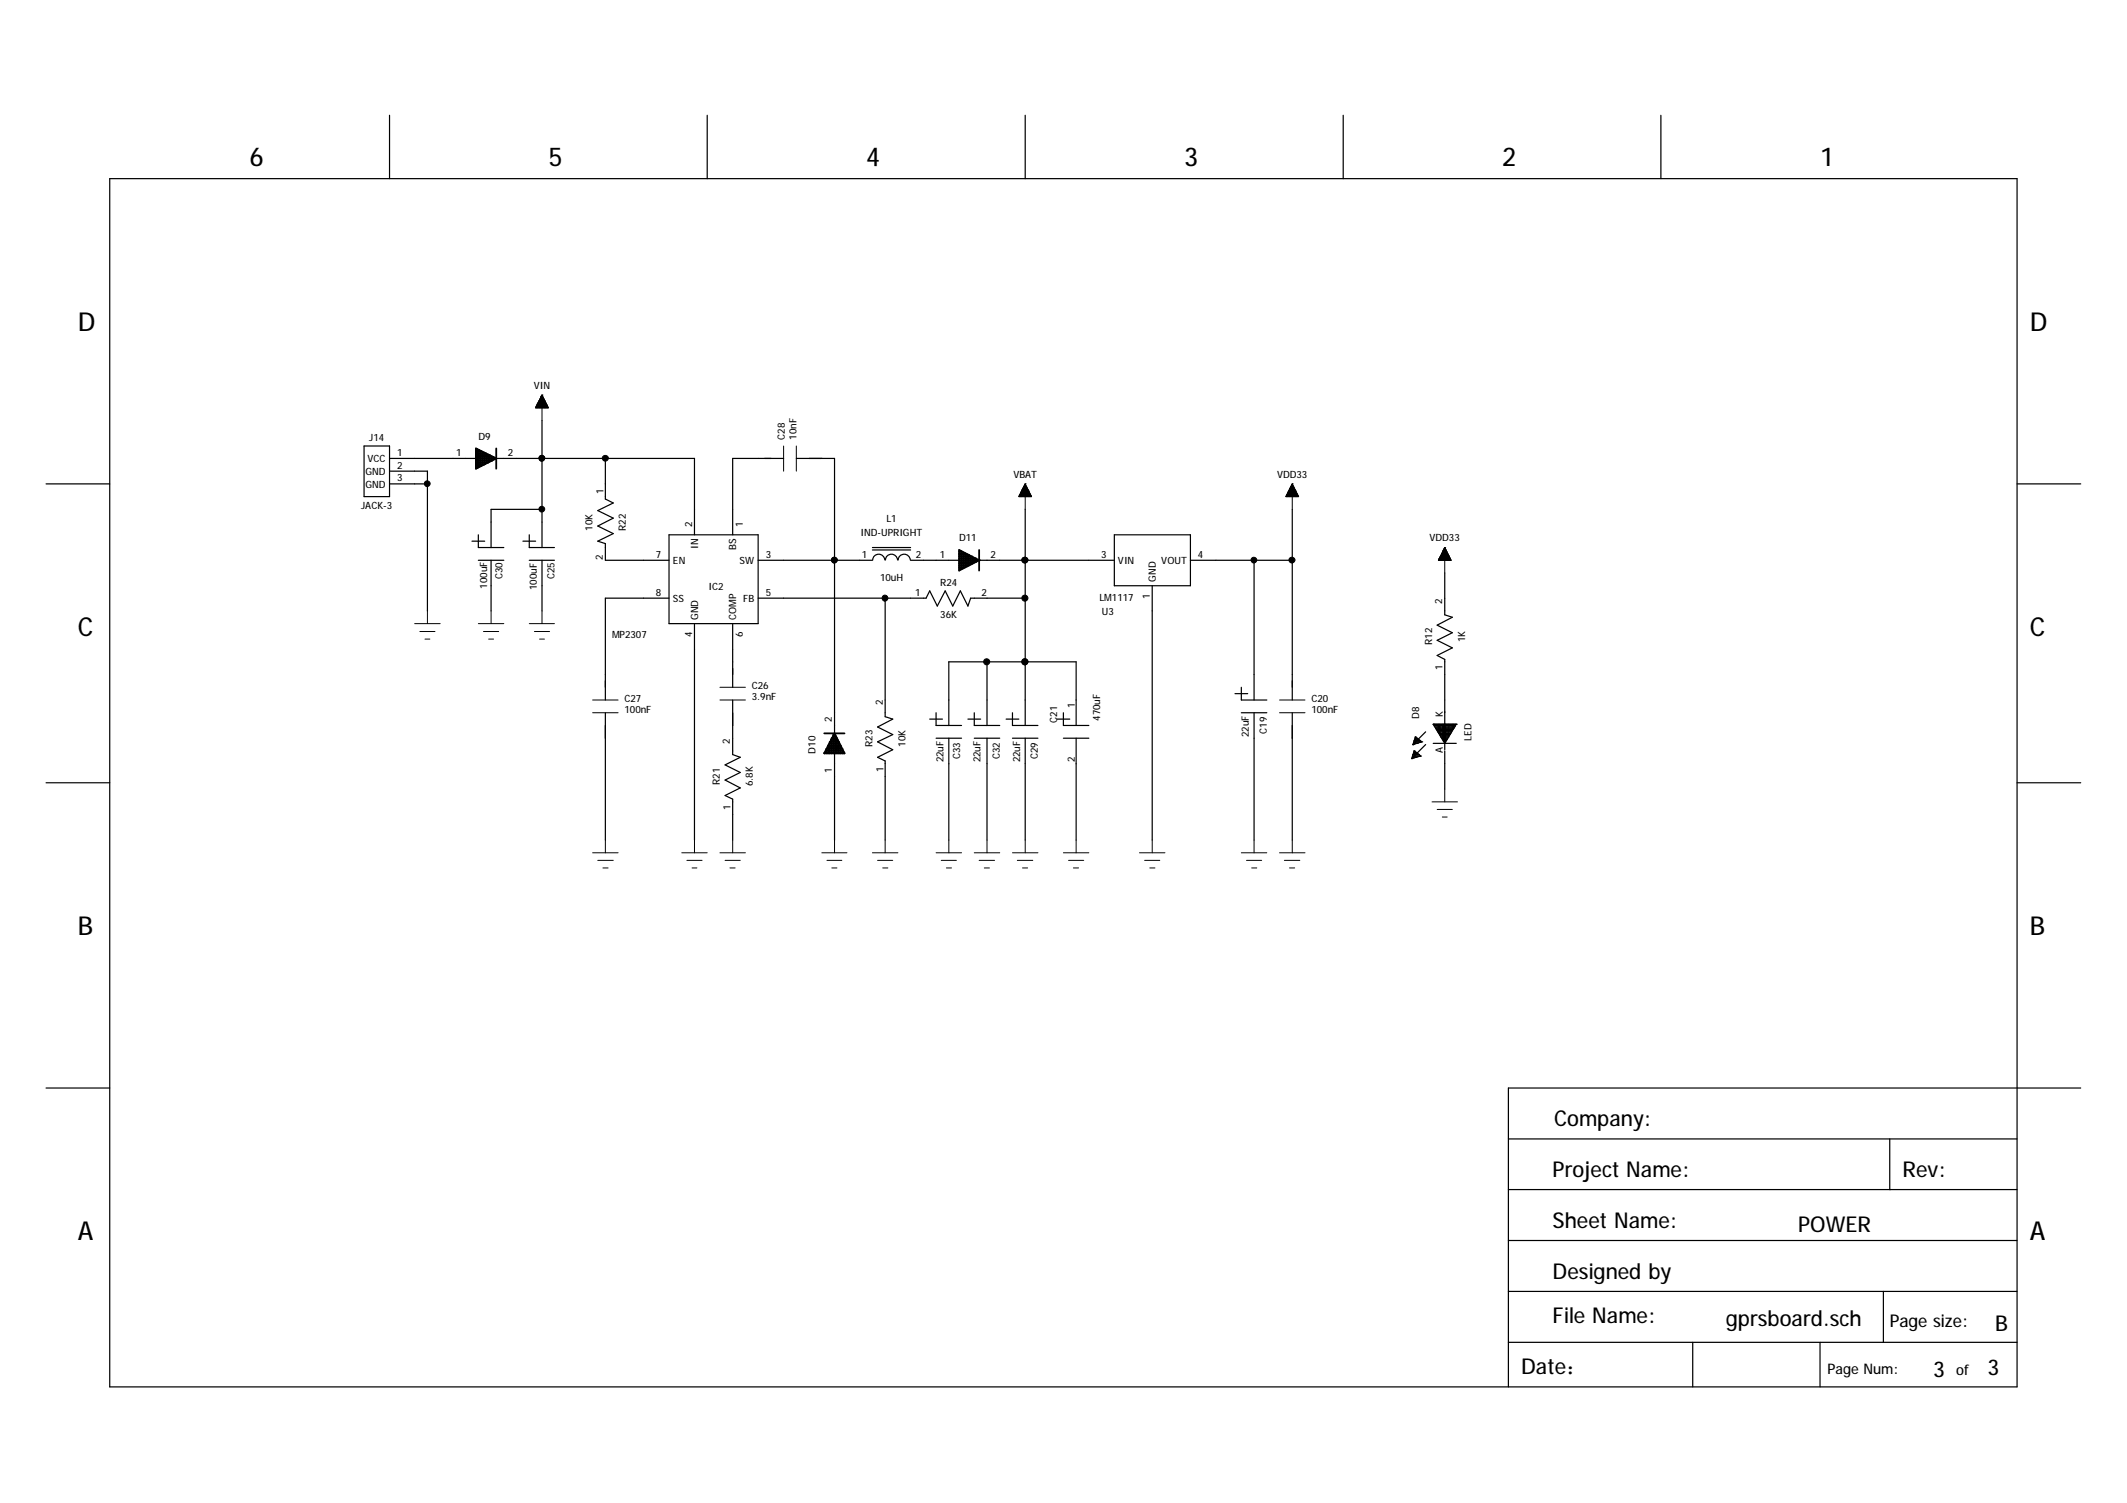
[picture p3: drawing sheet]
<svg xmlns="http://www.w3.org/2000/svg" width="297mm" height="210mm" viewBox="0 0 297 210" stroke-linecap="round" stroke-linejoin="round" font-family="sans-serif">
<g fill="none" stroke="#000" stroke-width=".17">
<path d="M54.4 16.1v8.8M98.8 16.1v8.8M143.2 16.1v8.8M187.6 16.1v8.8M231.9 16.1v8.8M15.3 24.9h266.4v168.8h-266.4zM75.7 58.7v17.8M6.4 67.6h8.9M50.8 62.3h3.6v7.1h-3.6zM54.4 67.6h5.3M54.4 64h12.1M54.4 65.8h5.3v19.5"/>
<path d="M65.9 75.6h1.8M66.8 74.7v1.8h3.6M66.8 78.2h3.6M68.6 78.2v7.1M69.3 64h27.7v10.7M73 75.6h1.8M73.9 74.7v1.8h3.5M73.9 78.2h3.5M75.7 64h.1M75.7 78.2v7.1M75.7 71.1h-7.1v5.4M84.5 64v5.7l1.1 .5-2.1 1.1 2.1 1.1-2.1 1.1 2.1 1-2.1 1.1 1 .3v2.3h8.9"/>
<path d="M93.4 74.7h12.5v12.4h-12.5zM105.9 78.2h15.9M109.4 64h-7.1v10.7M111.2 64h5.3v38.4M116.5 78.2h.1M121.8 76.5h5.4M121.8 76.8h5.4M121.9 78.2a.85 .85 0 0 1 .8-.8 .85 .85 0 0 1 .9 .8M123.7 78.2a.85 .85 0 0 1 .8-.8 .85 .85 0 0 1 .8 .8M125.4 78.2a.85 .85 0 0 1 .9-.8 .85 .85 0 0 1 .8 .8M127.2 78.2h6.7M136.7 78.2h18.9"/>
<path d="M143.2 78.2h.1M143.2 71.1v30.2M155.6 74.7h10.6v7.1h-10.6zM166.2 78.2h14.3M175.1 78.2v19.6M180.5 71.1v26.7M281.7 67.6h8.9M84.5 99.5v17.8M93.4 83.5h-8.9v14.3M97 87.1v30.2M102.3 87.1v8.9M102.3 97.8v7.6l1.1 .4-2.1 1 2.1 1.1-2.1 1 2.1 1.1-2.1 1.1 1 .5v5.7"/>
<path d="M105.9 83.5h23.4l.5-1 1.1 2.1 1.1-2.1 1.1 2.1 1-2.1 1.1 2.1 .4-1.1h7.6M123.6 83.5v16.6l1.1 .3-2.1 1.1 2.1 1.1-2.1 1 2.1 1.1-2.1 1.1 1 .5v11M130.7 99.5v1.8h3.6M136.1 99.5v1.8h3.5M137.8 92.4v8.9M141.4 99.5v1.8h3.5M143.2 92.4h.1M148.5 99.5v1.8h3.6M160.9 81.8v35.5M172.5 96.9h1.7M173.4 96v1.8h3.5M173.4 99.5h3.5"/>
<path d="M175.1 99.5v17.8M180.5 99.5v17.8M201.8 80v5.9l1 .3-2.1 1.1 2.1 1.1-2.1 1 2.1 1.1-2.1 1 1.1 .6v12.6M6.4 109.3h8.9M116.5 105.2v12.1M129.8 100.4h1.8M130.7 103.1h3.6M132.5 101.3v-8.9h17.8v8.9M132.5 103.1v14.2M135.2 100.4h1.7M136.1 103.1h3.5M137.8 103.1v14.2"/>
<path d="M140.5 100.4h1.8M141.4 103.1h3.5M143.2 103.1v14.2M147.6 100.4h1.8M148.5 103.1h3.6M150.3 103.1v14.2M197.1 105.9h.1M197.2 105.8h.7M197.3 105.6h1.1M197.3 104h.1M197.4 103.8h.6M197.4 105.2h.6"/>
<path d="M197.5 104.9h.1M197.5 103.6h1M197.5 104.9v.9M197.5 104.9l-.4 1M197.5 104.9l.7 .5M197.5 105h.2M197.6 103.3h.6M197.7 102.9h.1M197.7 103.1h.2M197.7 102.9l-.4 1.1M197.7 102.9l.7 .5M197.7 102.9v1"/>
<path d="M197.7 105v.8M197.9 103.1v.7M197.9 105.2v.5M198 103.2v.6M198 105.3v.3M198.2 103.3v.4M198.2 105.4v.2M198.2 105.4l.2 .2M198.2 105.4h-.9v.5M198.4 105.6h.1M198.4 103.4h-.9v.5M198.4 103.4l.1 .2"/>
<path d="M198.4 103.4v.3M198.4 105.6l-1.3 .3M198.5 103.6h.1M198.5 103.6l-1.2 .4M199.1 102.2l-1.8 1.8M199.1 104l-1.8 1.8M200.2 101.1h.1M200.2 103.8h3.2M200.2 101.1h3.2M200.2 101.1l1.6 2.7M200.3 101.3h2.9M200.3 101.1v.3"/>
<path d="M200.4 101.5h2.8M200.5 101.7h2.6M200.5 101.1v.6M200.6 101.9h2.3M200.7 101.1v.9h2.1v-.9M200.8 102.2h1.9M200.9 101.1v1.2M200.9 102.4h1.7M201 102.6h1.5M201 101.1v1.5M201.1 102.8h1.3M201.2 101.1v1.8h1.1v-1.8"/>
<path d="M201.3 103.1h.9M201.4 101.1v2.1M201.5 103.3h.6M201.5 103.4h.5M201.6 101.1v2.4M201.7 103.6h.1M201.8 103.8h.1M201.8 104.9v5.3M201.9 101.1v2.4M202.1 101.1v2.1M202.5 101.1v1.5M202.6 101.1v1.2"/>
<path d="M203 101.1v.6M203.2 101.1v.3M203.4 101.1h.1M203.4 101.1l-1.6 2.7M281.7 109.3h8.9M6.4 151.9h8.9M210.7 159.1h71M263.9 159.1v7M281.7 151.9h-71v41.8M281.7 151.9h8.9M210.7 173.2h71M210.7 166.1h71"/>
<path d="M263.9 166.1h.1M210.7 187.5h71M210.7 180.4h71M236.4 187.5v6.2M254.2 187.5v6.2M263 180.4v7.1"/>
</g>
<g fill="none" stroke="#000" stroke-width=".25">
<path d="M66.5 62.6l2.8 1.4-2.8 1.5zM66.5 65.3h.2M66.5 65.1h.7M66.5 64.8h1.2M66.5 64.6h1.7M66.5 64.3h2.2M66.5 64.1h2.7M66.5 63.8h2.4M66.5 63.6h1.9M66.5 63.3h1.4v1.4M66.5 63.1h.9M66.5 62.8h.4v2.4"/>
<path d="M66.6 62.7v2.6M67.1 63v2.1M67.4 63.1v1.9M67.6 63.2v1.7M68.2 63.5v1.1M68.4 63.6v.8M68.7 63.7v.7M68.9 63.9v.3M69.1 64v.1M69.3 62.6v2.9M133.9 76.8l2.8 1.4-2.8 1.5zM133.9 77h.4v2.5h-.4"/>
<path d="M133.9 77.3h.9v1.9h-.9M133.9 77.5h1.4v1.5h-1.4M133.9 78.2h2.8M133.9 78h2.4M133.9 77.7h1.9M134 76.9v2.7M134.5 77.1v2.2M135 77.4v1.7M135.6 77.7v1.1M135.8 77.7v1h-1.9M136 77.9v.7M136.3 78v.5h-2.4"/>
<path d="M136.5 78.2v.1M136.7 78.2h.1M136.7 76.8v2.9M115.1 102.4h2.8M115.1 105.1h2.8v.1M115.1 105.1v.1M115.3 104.8h2.4M115.4 104.6h2.2v.6M115.4 104.6v.6M115.6 104.3h1.9M115.7 105.2v-1.1h1.7v1.1M115.8 103.9h1.4"/>
<path d="M115.9 103.6v1.6M115.9 103.6h1.2v1.6M116 103.3h1M116.1 103.1v2.1M116.2 103.1h.7v2.1M116.3 102.8h.5M116.4 102.6v2.6M116.4 102.6h.2v2.6M116.5 102.4l1.4 2.8h-2.8z"/>
</g>
<g fill="none" stroke="#000" stroke-width=".14">
<path d="M74.8 56.9h1.7v.1M74.8 56.8h1.7M74.8 56.8v.2M74.9 57v-.3h1.6v.3M74.9 56.7h1.5M75 56.6h1.4v.4M75 56.5v.5M75 56.5h1.4M75 56.4h1.3v.6M75 56.4v.6M75.1 56.4h1.2M75.1 56.3h1.1v.7"/>
<path d="M75.1 56.2v.8M75.1 56.2h1.1M75.2 56.1h1v.9M75.2 56.1v.9M75.2 56.1h1M75.3 56h.8v1M75.4 55.9h.6v1.1M75.4 55.7h.6v1.3M75.4 55.7v1.3M75.4 55.7h.5M75.5 55.6h.4v1.4M75.5 55.5v1.5"/>
<path d="M75.5 55.5h.4M75.5 55.4h.3v1.6M75.5 55.3v1.7M75.6 55.3h.2M75.6 55.3h.1v1.7M75.6 55.2v1.8M75.6 55.2h.1M75.7 55.2h.1M75.7 55.2v3.5M75.7 55.2l.9 1.8h-1.8zM76 55.8h-.6v1.2M76.1 55.9h-.8v1.1"/>
<path d="M109.4 62.3v3.5M111.2 62.3v3.5M142.3 69.4v-.1h1.7v.1M142.3 69.2h1.7M142.4 69.1h1.5v.3M142.4 69.1v.3M142.4 69.1h1.5M142.5 69h1.3v.4M142.5 69v.4M142.5 68.9h1.3M142.5 68.9h1.3v.5M142.6 68.7h1.1v.7"/>
<path d="M142.6 68.7v.7M142.6 68.6h1.1M142.7 69.4v-.8h1v.8M142.7 68.5h.9M142.7 68.4h.9v1M142.7 68.4v1M142.8 68.4h.8M142.8 68.3h.7v1.1M142.8 68.2v1.2M142.8 68.2h.7M142.9 68.2h.5v1.2M142.9 68.1v1.3"/>
<path d="M142.9 68.1h.5M143 68h.4v1.4M143 67.9h.3v1.5M143.1 67.7h.1v1.7M143.1 67.7v1.7M143.1 67.7h.1M143.2 67.6h.1M143.2 67.6v3.5M143.2 67.6l.9 1.8h-1.8zM143.3 67.8h-.3v1.6M143.3 67.9h-.3v1.5M143.8 68.8h-1.3v.6"/>
<path d="M179.6 69.4v-.1h1.7v.1M179.6 69.2h1.7M179.7 69.1h1.5v.3M179.7 69.1h1.5M179.7 69.1v.3M179.7 69h1.4v.4M179.7 69v.4M179.8 68.9h1.3M179.8 68.9h1.3v.5M179.8 68.8v.6M179.9 68.8h1.2M179.9 68.7h1.1v.7"/>
<path d="M179.9 68.7v.7M179.9 68.6h1.1M180 69.4v-.8h1v.8M180 68.5h.9M180 68.4h.9v1M180 68.4v1M180.1 68.4h.7M180.1 68.3h.7v1.1M180.1 68.2v1.2M180.1 68.2h.7M180.2 68.2h.5v1.2M180.2 68.1v1.3"/>
<path d="M180.2 68.1h.5M180.3 68h.4v1.4M180.3 67.9h.3v1.5M180.4 67.7h.1v1.7M180.4 67.7v1.7M180.4 67.7h.1M180.5 67.6h.1M180.5 67.6l.9 1.8h-1.8zM180.5 67.6v3.5M180.6 67.8h-.3v1.6M180.6 67.9h-.3v1.5M200.9 78.2h1.7"/>
<path d="M201 78.1h1.6M201 78h1.6v.2M201 78v.2M201 77.9h1.5M201 77.9h1.5v.3M201 77.8v.4M201.1 77.8h1.3M201.1 77.7h1.3v.5M201.1 77.7v.5M201.2 77.7h1.2M201.2 77.6h1.2v.6M201.2 77.5h1.1"/>
<path d="M201.2 77.6v.6M201.3 78.2v-.8h1v.8M201.3 77.4h.9M201.3 77.3h.9v.9M201.3 77.3v.9M201.4 77.3h.8M201.4 77.2h.7v1M201.4 77.1v1.1M201.5 77.1h.6M201.5 77h.6v1.2M201.5 76.9v1.3M201.5 76.9h.5"/>
<path d="M201.5 76.9h.5v1.3M201.5 76.8v1.4M201.6 76.8h.3M201.6 76.8h.3v1.4M201.6 76.7v1.5M201.7 76.7h.1M201.7 76.6h.1v1.6M201.7 76.6v1.6M201.7 76.6h.1M201.8 76.5h.1M201.8 76.5v3.5M201.8 76.5l.8 1.7h-1.7z"/>
<path d="M57.9 87.1h3.6M58.6 88.2h2.1M59.4 89.3h.6M59.7 85.3v1.8M66.8 87.1h3.6M67.5 88.2h2.1M68.2 89.3h.7M68.6 85.3v1.8M73.9 87.1h3.5M74.6 88.2h2.2M75.4 89.3h.6M75.7 85.3v1.8"/>
<path d="M82.8 97.8h3.5M82.8 99.5h3.5M100.5 96h3.6M100.5 97.8h3.6M178.7 97.8h3.5M178.7 99.5h3.5M82.8 119.1h3.5M84.5 117.3v1.8M95.2 119.1h3.6M97 117.3v1.8M100.5 119.1h3.6M102.3 117.3v1.8"/>
<path d="M114.8 119.1h3.5M116.5 117.3v1.8M121.8 119.1h3.6M123.6 117.3v1.8M130.7 119.1h3.6M132.5 117.3v1.8M136.1 119.1h3.5M137.8 117.3v1.8M141.4 119.1h3.5M143.2 117.3v1.8M148.5 119.1h3.6M150.3 117.3v1.8"/>
<path d="M159.1 119.1h3.6M160.9 117.3v1.8M173.4 119.1h3.5M175.1 117.3v1.8M178.7 119.1h3.5M180.5 117.3v1.8M200 112h3.5M200.7 113h2.1M201.4 114.1h.7M201.8 110.2v1.8M83.5 120.2h2.1M84.2 121.2h.7"/>
<path d="M95.9 120.2h2.1M96.6 121.2h.7M101.3 120.2h2.1M101.9 121.2h.8M115.5 120.2h2.1M116.2 121.2h.7M122.6 120.2h2.1M123.3 121.2h.7M131.4 120.2h2.2M132.2 121.2h.7M136.7 120.2h2.2M137.5 121.2h.7"/>
<path d="M142.1 120.2h2.1M142.8 121.2h.7M149.2 120.2h2.1M149.9 121.2h.7M159.9 120.2h2.1M160.6 121.2h.7M174.1 120.2h2.1M174.8 121.2h.7M179.4 120.2h2.1M180.1 121.2h.7"/>
</g>
<g fill="#000" stroke="#000" stroke-width=".14">
<circle cx="59.7" cy="67.6" r=".4"/>
<circle cx="75.7" cy="64" r=".4"/>
<circle cx="75.7" cy="71.1" r=".4"/>
<circle cx="84.5" cy="64" r=".42"/>
<circle cx="116.5" cy="78.2" r=".4"/>
<circle cx="143.1" cy="78.2" r=".42"/>
<circle cx="175.1" cy="78.2" r=".4"/>
<circle cx="180.4" cy="78.2" r=".42"/>
<circle cx="123.6" cy="83.5" r=".42"/>
<circle cx="137.8" cy="92.4" r=".43"/>
<circle cx="143.1" cy="92.4" r=".43"/>
<circle cx="143.1" cy="83.5" r=".43"/>
</g>
<g font-size="3.6">
<text x="34.8" y="23.2">6</text>
<text x="76.6" y="23.2">5</text>
<text x="120.9" y="23.2">4</text>
<text x="165.4" y="23.2">3</text>
<text x="209.8" y="23.2">2</text>
<text x="254.2" y="23.2">1</text>
<text x="10.9" y="46.3">D</text>
<text x="283.5" y="46.3">D</text>
<text x="10.9" y="88.9">C</text>
<text x="283.5" y="88.9">C</text>
<text x="10.9" y="130.6">B</text>
<text x="283.5" y="130.6">B</text>
<text x="10.9" y="173.2">A</text>
<text x="283.5" y="173.2">A</text>
</g>
<g font-size="3">
<text x="217" y="157.3">Company:</text>
<text x="216.8" y="164.4">Project Name:</text>
<text x="265.7" y="164.4">Rev:</text>
<text x="216.8" y="171.5">Sheet Name:</text>
<text x="251.1" y="172">POWER</text>
<text x="216.8" y="178.6">Designed by</text>
<text x="216.8" y="184.8">File Name:</text>
<text x="241" y="185.1">gprsboard.sch</text>
<text x="278.6" y="185.9">B</text>
<text x="212.4" y="191.9">Date：</text>
<text x="270" y="192.2">3</text>
<text x="277.6" y="192.1">3</text>
</g>
<text font-size="2.5" x="263.9" y="185.3">Page size:</text>
<g font-size="2">
<text x="255.2" y="191.9">Page Num:</text>
<text x="273.2" y="192.1">of</text>
</g>
<g font-size="1.4">
<text x="74.5" y="54.3">VIN</text>
<text x="51.3" y="64.5">VCC</text>
<text x="51.6" y="61.6">J14</text>
<text x="55.5" y="63.7">1</text>
<text x="55.5" y="65.5">2</text>
<text x="63.7" y="63.7">1</text>
<text x="66.8" y="61.4">D9</text>
<text x="70.9" y="63.7">2</text>
<text x="109.6" y="61.4" transform="rotate(-90 109.6 61.4)">C28</text>
<text x="111.2" y="61.4" transform="rotate(-90 111.2 61.4)">10nF</text>
<text x="50.4" y="71.1">JACK-3</text>
<text x="51.1" y="66.3">GND</text>
<text x="51.1" y="68.1">GND</text>
<text x="55.5" y="67.2">3</text>
<text x="84.3" y="68.9" transform="rotate(-90 84.3 68.9)">1</text>
<text x="141.5" y="66.7">VBAT</text>
<text x="178.4" y="66.7">VDD33</text>
<text x="82.8" y="74.1" transform="rotate(-90 82.8 74.1)">10K</text>
<text x="87.4" y="74.1" transform="rotate(-90 87.4 74.1)">R22</text>
<text x="91.6" y="77.9">7</text>
<text x="96.6" y="73.6" transform="rotate(-90 96.6 73.6)">2</text>
<text x="97.5" y="76.7" transform="rotate(-90 97.5 76.7)">IN</text>
<text x="102.8" y="76.8" transform="rotate(-90 102.8 76.8)">BS</text>
<text x="103.7" y="73.6" transform="rotate(-90 103.7 73.6)">1</text>
<text x="106.9" y="77.9">3</text>
<text x="120.2" y="74.9">IND-UPRIGHT</text>
<text x="120.4" y="77.9">1</text>
<text x="123.8" y="72.9">L1</text>
<text x="127.9" y="77.9">2</text>
<text x="131.2" y="77.9">1</text>
<text x="133.9" y="75.6">D11</text>
<text x="138.3" y="77.9">2</text>
<text x="153.8" y="77.9">3</text>
<text x="167.3" y="77.9">4</text>
<text x="199.6" y="75.6">VDD33</text>
<text x="68" y="82.2" transform="rotate(-90 68 82.2)">100uF</text>
<text x="70.2" y="80.9" transform="rotate(-90 70.2 80.9)">C30</text>
<text x="75" y="82.4" transform="rotate(-90 75 82.4)">100uF</text>
<text x="77.4" y="80.9" transform="rotate(-90 77.4 80.9)">C25</text>
<text x="84.2" y="78.2" transform="rotate(-90 84.2 78.2)">2</text>
<text x="91.6" y="83.2">8</text>
<text x="94" y="78.8">EN</text>
<text x="98.9" y="82.4">IC2</text>
<text x="103.3" y="78.8">SW</text>
<text x="106.9" y="83.2">5</text>
<text x="122.9" y="81.1">10uH</text>
<text x="127.8" y="83.3">1</text>
<text x="131.3" y="81.8">R24</text>
<text x="137.1" y="83.2">2</text>
<text x="153.5" y="83.9">LM1117</text>
<text x="156.1" y="78.8">VIN</text>
<text x="160.6" y="83.6" transform="rotate(-90 160.6 83.6)">1</text>
<text x="161.4" y="81.3" transform="rotate(-90 161.4 81.3)">GND</text>
<text x="162.2" y="78.8">VOUT</text>
<text x="85.5" y="89">MP2307</text>
<text x="94" y="84">SS</text>
<text x="96.6" y="89" transform="rotate(-90 96.6 89)">4</text>
<text x="97.5" y="86.6" transform="rotate(-90 97.5 86.6)">GND</text>
<text x="102.8" y="86.6" transform="rotate(-90 102.8 86.6)">COMP</text>
<text x="103.7" y="89" transform="rotate(-90 103.7 89)">6</text>
<text x="103.8" y="84">FB</text>
<text x="131.3" y="86.4">36K</text>
<text x="153.9" y="85.9">U3</text>
<text x="201.4" y="84.3" transform="rotate(-90 201.4 84.3)">2</text>
<text x="204.6" y="89.7" transform="rotate(-90 204.6 89.7)">1K</text>
<text x="200" y="90.1" transform="rotate(-90 200 90.1)">R12</text>
<text x="201.5" y="93.6" transform="rotate(-90 201.5 93.6)">1</text>
<text x="87.2" y="98">C27</text>
<text x="87.2" y="99.5">100nF</text>
<text x="105" y="96.2">C26</text>
<text x="105" y="97.8">3.9nF</text>
<text x="116.2" y="100.8" transform="rotate(-90 116.2 100.8)">2</text>
<text x="123.3" y="98.5" transform="rotate(-90 123.3 98.5)">2</text>
<text x="147.6" y="100.9" transform="rotate(-90 147.6 100.9)">C21</text>
<text x="150.1" y="98.9" transform="rotate(-90 150.1 98.9)">1</text>
<text x="153.6" y="100.7" transform="rotate(-90 153.6 100.7)">470uF</text>
<text x="183.1" y="98">C20</text>
<text x="183.1" y="99.5">100nF</text>
<text x="198.2" y="100.4" transform="rotate(-90 198.2 100.4)">D8</text>
<text x="201.5" y="100.1" transform="rotate(-90 201.5 100.1)">K</text>
<text x="101.9" y="103.9" transform="rotate(-90 101.9 103.9)">2</text>
<text x="113.9" y="105.3" transform="rotate(-90 113.9 105.3)">D10</text>
<text x="116.2" y="107.9" transform="rotate(-90 116.2 107.9)">1</text>
<text x="121.8" y="104.3" transform="rotate(-90 121.8 104.3)">R23</text>
<text x="123.4" y="107.8" transform="rotate(-90 123.4 107.8)">1</text>
<text x="126.4" y="104.3" transform="rotate(-90 126.4 104.3)">10K</text>
<text x="131.8" y="106.5" transform="rotate(-90 131.8 106.5)">22uF</text>
<text x="134.1" y="106.1" transform="rotate(-90 134.1 106.1)">C33</text>
<text x="136.9" y="106.5" transform="rotate(-90 136.9 106.5)">22uF</text>
<text x="139.6" y="106.1" transform="rotate(-90 139.6 106.1)">C32</text>
<text x="142.5" y="106.5" transform="rotate(-90 142.5 106.5)">22uF</text>
<text x="144.9" y="106.1" transform="rotate(-90 144.9 106.1)">C29</text>
<text x="150.1" y="106.4" transform="rotate(-90 150.1 106.4)">2</text>
<text x="174.4" y="103" transform="rotate(-90 174.4 103)">22uF</text>
<text x="176.9" y="102.5" transform="rotate(-90 176.9 102.5)">C19</text>
<text x="201.5" y="105.2" transform="rotate(-90 201.5 105.2)">A</text>
<text x="205.5" y="103.5" transform="rotate(-90 205.5 103.5)">LED</text>
<text x="100.5" y="109.7" transform="rotate(-90 100.5 109.7)">R21</text>
<text x="102" y="113.1" transform="rotate(-90 102 113.1)">1</text>
<text x="105.2" y="109.8" transform="rotate(-90 105.2 109.8)">6.8K</text>
</g>
</svg>
